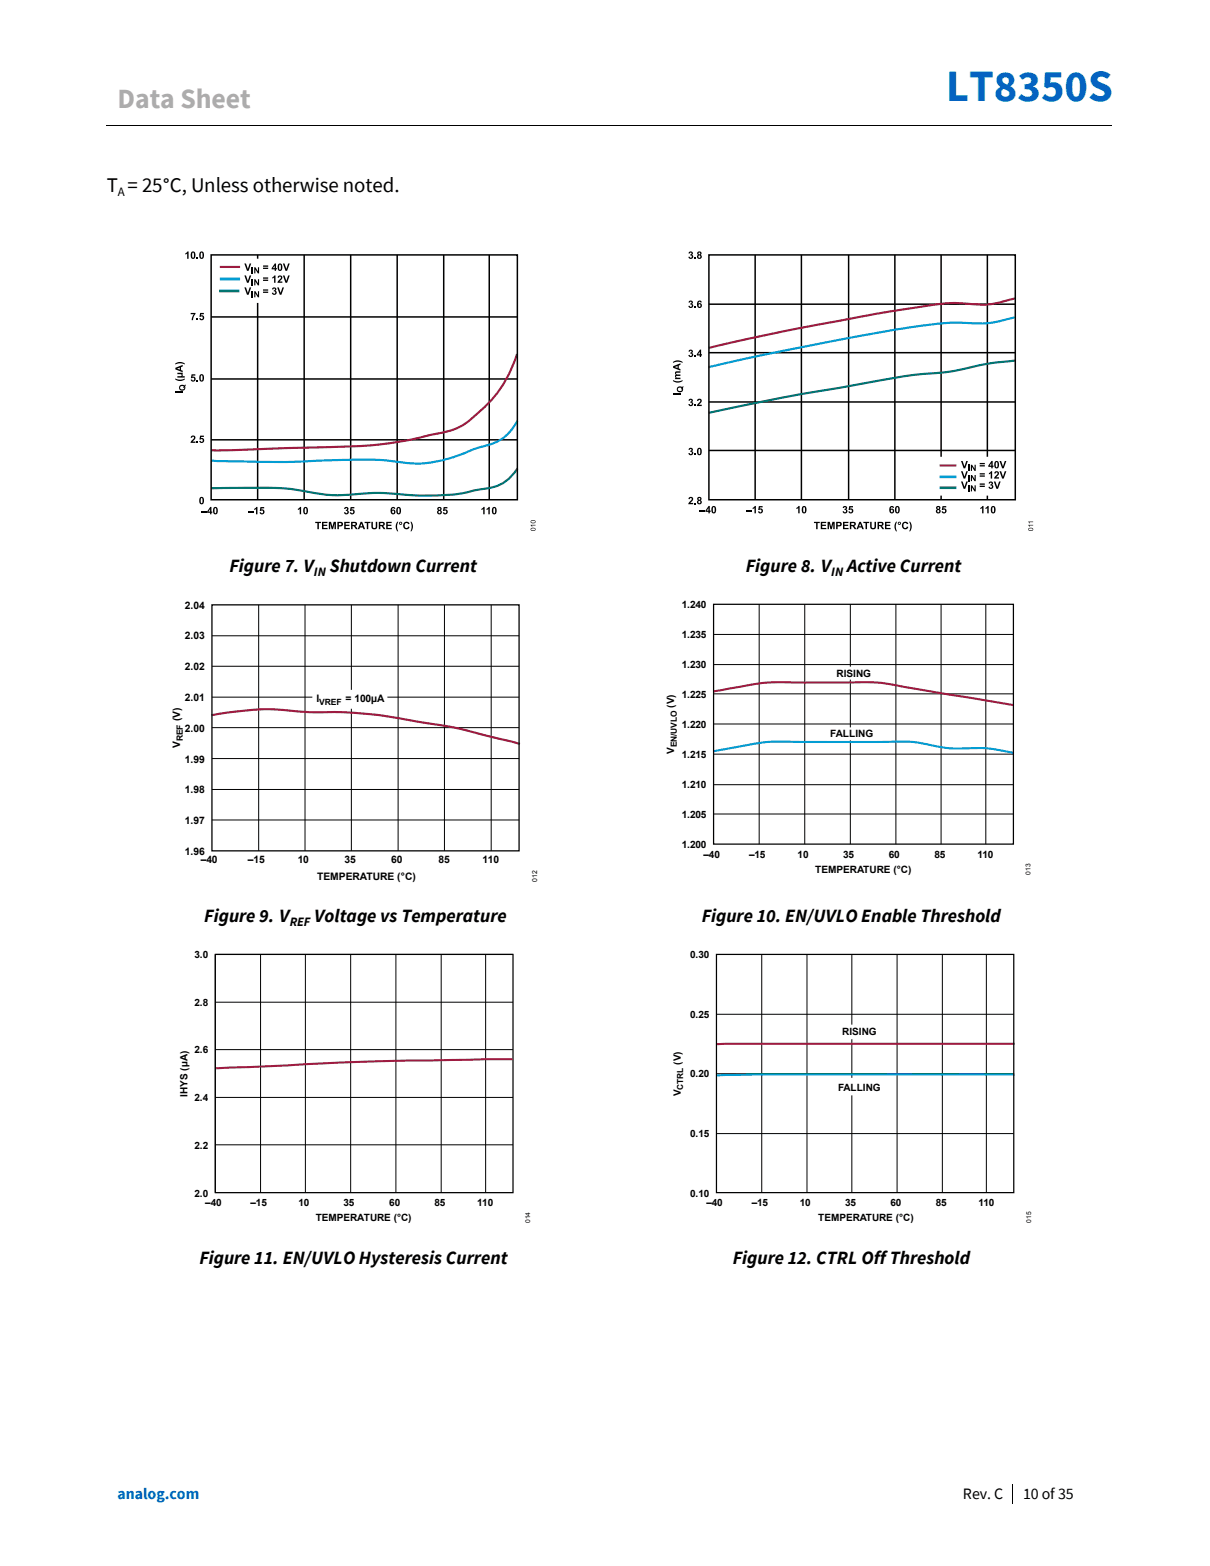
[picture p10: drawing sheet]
<svg xmlns="http://www.w3.org/2000/svg" width="216mm" height="279mm" viewBox="0 0 216 279" stroke-linecap="round" stroke-linejoin="round" font-family="sans-serif">
<path d="M19 22.4h83.3M102.4 22.4h96M180.6 264.7v3.6" fill="none" stroke="#000" stroke-width=".18"/>
<path d="M102.3 22.3h.1v.1h-.1z" fill-rule="evenodd" fill="#000"/>
<path d="M37.7 56.5h54.6M46 45.5v43.7M54.3 45.5v43.7M62.6 45.5v43.7M70.9 45.5v43.7M79.2 45.5v43.7M87.3 45.5v43.7M37.7 67.6h54.6M37.7 78.5h54.6" fill="none" stroke="#000" stroke-width=".27"/>
<path d="M92.3 83.6a7.7 7.7 0 0 1-6.6 3.7 42.4 42.4 0 0 1-15.4 .8 50.5 50.5 0 0 0-9.2 .2 47.6 47.6 0 0 1-9.2-1.1l-3.8-.2-10.4 .1" fill="none" stroke="#027570" stroke-width=".38"/>
<path d="M92.3 75.1a8.2 8.2 0 0 1-6 4.5l-.8 .2a42.6 42.6 0 0 1-7.9 2.6 21.4 21.4 0 0 1-8.3-.2 162 162 0 0 0-17.4 .2l-14.2-.2" fill="none" stroke="#039dd3" stroke-width=".38"/>
<path d="M92.3 63.2a23.2 23.2 0 0 1-10.7 13.2l-1.7 .6-2.5 .5a71.8 71.8 0 0 1-19.1 2.3l-20.6 .5" fill="none" stroke="#9d1b40" stroke-width=".38"/>
<g fill="#000">
<path d="M33.1 45.2l.3-.3h.2v1.3h-.2v-1l-.3 .2zM34 55.8h.9l-.5 1.3h-.2v-.2l.4-.8h-.6zM35.1 45.9h.2v.3h-.2zM35.1 56.9h.2v.2h-.2zM35.7 55.8h.7v.3h-.5v.2a.44 .44 0 0 1 .5 .3 .44 .44 0 0 1-.3 .5 .44 .44 0 0 1-.5-.3h.2l.1 .1a.22 .22 0 0 0 .3-.3 .22 .22 0 0 0-.4-.1h-.2zM31.3 69.9h1.3v.3h-1.3zM31.6 66.5h1v.2h-.1l.1 .3-.1 .1h.5v.3h-1.4v-.3h.6a.17 .17 0 0 0 .2-.2 .17 .17 0 0 0-.2-.1h-.6zM31.3 64.9a1.45 1.45 0 0 1 1.7 0v.1l-.9-.2-.8 .2zM31.3 67.5l.8 .2 .9-.2v.2a1.45 1.45 0 0 1-1.7 0zM34.2 66.8h.7v.2h-.5l-.1 .2a.44 .44 0 0 1 .6 .3 .44 .44 0 0 1-.3 .6 .44 .44 0 0 1-.6-.4h.3v.1a.22 .22 0 0 0 .3-.2 .22 .22 0 0 0-.3-.1h-.2zM34.2 77.8a.45 .45 0 0 1 .6 .1 .45 .45 0 0 1-.2 .7l-.2 .2h.5v.2h-.9l.5-.7a.2 .2 0 0 0 .2-.2 .2 .2 0 0 0-.2-.2 .2 .2 0 0 0-.2 .2h-.3zM35.1 67.8h.2v.3h-.2z"/>
<path d="M35.1 78.8h.2v.2h-.2zM35.7 77.7h.7v.3h-.5v.2a.44 .44 0 0 1 .5 .3 .44 .44 0 0 1-.3 .5 .44 .44 0 0 1-.5-.3h.2l.1 .1a.22 .22 0 0 0 .3-.3 .22 .22 0 0 0-.4-.1h-.2zM35.9 91.2h1v.2h-1zM44.2 91.2h1v.2h-1zM45.4 90.8l.3-.4h.2v1.4h-.2v-1l-.3 .2zM46.5 90.5h.6v.2h-.4l-.1 .2a.44 .44 0 0 1 .6 .3 .44 .44 0 0 1-.4 .6 .44 .44 0 0 1-.5-.4h.3v.1a.22 .22 0 0 0 .3-.2 .22 .22 0 0 0-.4-.1l-.2-.1zM53.1 90.8l.4-.4h.2v1.4h-.2v-1l-.4 .2zM56.2 93.1h1.1v.2h-.4v1.1h-.3v-1.1h-.4zM57.5 93.1h.9v.2h-.7v.3h.7v.2h-.7v.4h.8v.2h-1zM58.7 93.1h.4l.2 .9 .2-.9h.4v1.3h-.2v-1l-.3 1h-.2l-.3-1v1h-.2zM61.5 90.5a.35 .35 0 0 1 .5 0 .35 .35 0 0 1 0 .6 .41 .41 0 0 1 0 .7 .41 .41 0 0 1-.6-.4h.2a.2 .2 0 0 0 .3 .1 .2 .2 0 0 0 .1-.3 .2 .2 0 0 0-.3 0v-.2a.16 .16 0 0 0 .2-.2 .16 .16 0 0 0-.2-.1l-.1 .1h-.2zM61.4 93.1h1v.2h-.7v.3h.6v.2h-.6v.4h.7v.2h-1z"/>
<path d="M62.6 90.5h.6v.2h-.4l-.1 .2a.44 .44 0 0 1 .6 .3 .44 .44 0 0 1-.4 .6 .44 .44 0 0 1-.5-.4h.3v.1a.22 .22 0 0 0 .3-.2 .22 .22 0 0 0-.4-.1l-.2-.1zM65.1 93.1h1v.2h-.4v1.1h-.3v-1.1h-.3zM66.3 93.1h.2v.7a.28 .28 0 0 0 .3 .4 .28 .28 0 0 0 .2-.4v-.7h.3v.7a.53 .53 0 0 1-.5 .6 .53 .53 0 0 1-.5-.6zM68.9 93.1h1v.2h-.7v.3h.6v.2h-.6v.4h.7v.2h-1zM70.9 93.1h.2l-.3 .8 .3 .9h-.2a1.45 1.45 0 0 1 0-1.7zM72.1 93.3l.3-.2h.4l.3 .4h-.3l-.1-.1a.4 .4 0 0 0-.5 .4 .4 .4 0 0 0 .5 .3l.1-.2 .3 .1a.64 .64 0 0 1-1 .3 .64 .64 0 0 1 0-1zM73.2 93.1h.2a1.45 1.45 0 0 1 0 1.7h-.2l.2-.9zM79.2 90.5h.6v.2h-.4l-.1 .2a.44 .44 0 0 1 .6 .3 .44 .44 0 0 1-.4 .6 .44 .44 0 0 1-.5-.4h.3v.1a.22 .22 0 0 0 .3-.2 .22 .22 0 0 0-.4-.1l-.2-.1zM85.9 90.8l.4-.4h.2v1.4h-.3v-1l-.3 .2zM86.8 90.8l.4-.4h.2v1.4h-.3v-1l-.3 .2z"/>
<path d="M34.4 45.1l-.1 .1a.57 .57 0 0 0 .1 .8 .73 .73 0 0 0 0-.9zM34.2 45a.46 .46 0 0 1 .5 0 .46 .46 0 0 1 .2 .5 .47 .47 0 0 1-.5 .7 .47 .47 0 0 1-.4-.7z"/>
<path d="M35.9 45.1l-.1 .1a.57 .57 0 0 0 .2 .8 .73 .73 0 0 0 0-.9zM35.7 45a.46 .46 0 0 1 .6 0 .46 .46 0 0 1 .1 .5 .47 .47 0 0 1-.4 .7 .47 .47 0 0 1-.5-.7z"/>
<path d="M31.6 65.8l.5 .1v-.3zM31.3 65.6l1.3-.5v.3l-.3 .1v.5l.3 .1v.3l-1.3-.5z"/>
<path d="M32.2 69a.35 .35 0 0 0 .3 .5 .35 .35 0 0 0 .4-.4l-.1 .1h-.1l.1-.2-.1-.1zM32.1 68.8l.4-.2 .4 .2 .1-.2 .2 .1-.2 .2a.56 .56 0 0 1-.6 .8 .56 .56 0 0 1-.3-.9z"/>
<path d="M35.9 67l-.1 .1a.57 .57 0 0 0 .2 .8 .73 .73 0 0 0 0-.9zM35.7 66.9a.46 .46 0 0 1 .6 0 .46 .46 0 0 1 .1 .5 .47 .47 0 0 1-.4 .7 .47 .47 0 0 1-.5-.7z"/>
<path d="M35.9 88.9l-.1 .1a.57 .57 0 0 0 .2 .8 .73 .73 0 0 0 0-.9zM35.7 88.8a.46 .46 0 0 1 .6-.1 .46 .46 0 0 1 .1 .6 .47 .47 0 0 1-.4 .7 .47 .47 0 0 1-.5-.7z"/>
<path d="M37.5 90.8l-.3 .5h.3zM37.5 90.4h.2v.9h.2l-.2 .5h-.2v-.3h-.6v-.2z"/>
<path d="M38.4 90.7l-.1 .1a.57 .57 0 0 0 .1 .8 .73 .73 0 0 0 0-.9zM38.1 90.6a.46 .46 0 0 1 .6-.1 .46 .46 0 0 1 .2 .6 .47 .47 0 0 1-.5 .7 .47 .47 0 0 1-.4-.7z"/>
<path d="M54.4 90.7v.1a.57 .57 0 0 0 .1 .8 .73 .73 0 0 0 0-.9zM54.2 90.6a.46 .46 0 0 1 .6-.1 .46 .46 0 0 1 .2 .6 .47 .47 0 0 1-.5 .7 .47 .47 0 0 1-.4-.7z"/>
<path d="M60.5 93.3v.4a.28 .28 0 0 0 .3 0 .28 .28 0 0 0 .1-.3zM60.2 93.1h.4a.43 .43 0 0 1 .6 .4 .43 .43 0 0 1-.6 .4h-.1v.5h-.3z"/>
<path d="M62.9 93.3v.4l.5-.1v-.3zM62.6 93.1h.6a.38 .38 0 0 1 .5 .3 .38 .38 0 0 1-.3 .4l.4 .6h-.3l-.3-.5h-.2l-.1 .5h-.3z"/>
<path d="M64.5 93.4l-.2 .5h.4zM64.3 93.1h.3l.5 1.3h-.2l-.2-.3h-.5l-.1 .3h-.3z"/>
<path d="M67.9 93.3v.4l.5-.2-.1-.2zM67.6 93.1h.5a.38 .38 0 0 1 .6 .3 .38 .38 0 0 1-.4 .4l.5 .6h-.3l-.4-.5h-.2v.5h-.3z"/>
<path d="M70 91.3a.21 .21 0 0 0 .4 0 .21 .21 0 0 0-.4 0zM69.8 90.6l.5-.1 .2 .3-.4-.1-.2 .3a.43 .43 0 0 1 .6 .3 .43 .43 0 0 1-.4 .5 .43 .43 0 0 1-.4-.5z"/>
<path d="M71 90.7v.1a.57 .57 0 0 0 .1 .8 .73 .73 0 0 0 0-.9zM70.8 90.6a.46 .46 0 0 1 .6-.1 .46 .46 0 0 1 .2 .6 .47 .47 0 0 1-.5 .7 .47 .47 0 0 1-.4-.7z"/>
<path d="M71.3 93.4a.15 .15 0 0 0 .3 0 .15 .15 0 0 0-.3 0zM71.2 93.4a.3 .3 0 0 1 .6 0 .3 .3 0 0 1-.6 0z"/>
<path d="M78.3 90.8a.16 .16 0 0 0 .3 0 .16 .16 0 0 0-.3 0zM78.2 91.4a.2 .2 0 0 0 .4 0 .2 .2 0 0 0-.4 0zM78.1 90.5a.37 .37 0 0 1 .6 0 .37 .37 0 0 1-.1 .6 .4 .4 0 0 1 .1 .5 .4 .4 0 0 1-.6 0 .4 .4 0 0 1 .1-.5l-.2-.2z"/>
<path d="M88.1 90.7v.1a.57 .57 0 0 0 .1 .8 .74 .74 0 0 0 0-.9zM87.9 90.6a.46 .46 0 0 1 .6-.1 .46 .46 0 0 1 .1 .6 .47 .47 0 0 1-.4 .7 .47 .47 0 0 1-.4-.7z"/>
</g>
<path d="M38.4 46.2h13.7v7.8h-13.7z" fill-rule="evenodd" fill="#fff"/>
<g fill="#000">
<path d="M43.6 47h.3l.3 1 .3-1h.3l-.4 1.3h-.3zM43.6 49.1h.3l.3 1 .3-1h.3l-.4 1.4h-.3zM43.6 51.3h.3l.3 1 .3-1h.3l-.4 1.3h-.3zM44.9 47.7h.3v1.1h-.3zM44.9 49.8h.3v1.1h-.3zM44.9 52h.3v1h-.3zM45.4 47.7h.2l.4 .7v-.7h.2v1.1h-.2l-.4-.7v.7h-.2zM45.4 49.8h.2l.4 .8v-.8h.2v1.1h-.2l-.4-.7v.7h-.2zM45.4 52h.2l.4 .7v-.7h.2v1h-.2l-.4-.7v.7h-.2zM48.7 51.4a.35 .35 0 0 1 .5 0 .35 .35 0 0 1-.1 .5 .41 .41 0 0 1 0 .7 .41 .41 0 0 1-.6-.4h.2a.2 .2 0 0 0 .3 .1 .2 .2 0 0 0 .1-.2 .2 .2 0 0 0-.3-.1l.1-.2a.16 .16 0 0 0 .2-.2 .16 .16 0 0 0-.3-.1v.2l-.3-.1zM48.6 49.5l.4-.4h.2v1.4h-.3v-1l-.3 .2zM49.5 51.3h.2l.4 1 .3-1h.3l-.5 1.3h-.3z"/>
<path d="M49.7 49.2a.47 .47 0 0 1 .7 .3 .47 .47 0 0 1-.4 .6l-.1 .1h.5v.3h-.9l.5-.7a.2 .2 0 0 0 .2-.3 .2 .2 0 0 0-.2-.1 .2 .2 0 0 0-.2 .2l-.3-.1zM50.5 47h.3l.3 1 .3-1h.3l-.5 1.3h-.3zM50.5 49.1h.3l.3 1 .3-1h.3l-.5 1.4h-.3zM123 44.9a.35 .35 0 0 1 .5 .1 .35 .35 0 0 1 0 .5 .41 .41 0 0 1-.1 .7 .41 .41 0 0 1-.6-.4h.3a.2 .2 0 0 0 .2 .1 .2 .2 0 0 0 .1-.2 .2 .2 0 0 0-.2-.1v-.2a.16 .16 0 0 0 .2-.2 .16 .16 0 0 0-.3-.1v.1h-.3zM123 53.7a.35 .35 0 0 1 .5 0 .35 .35 0 0 1 0 .5 .41 .41 0 0 1-.1 .7 .41 .41 0 0 1-.6-.3h.3a.2 .2 0 0 0 .2 .1 .2 .2 0 0 0 .1-.3 .2 .2 0 0 0-.2-.1v-.2a.16 .16 0 0 0 .2-.1 .16 .16 0 0 0-.3-.1v.1h-.3zM123.9 45.9h.3v.3h-.3zM123.9 54.7h.3v.2h-.3zM120.1 70.2h1.3v.2h-1.3zM120.5 66.3l.9-.1v.3h-.6a.16 .16 0 0 0-.2 .2 .16 .16 0 0 0 .2 .1h.6v.3h-.7a.21 .21 0 0 0 0 .3 .21 .21 0 0 0 .2 0h.5v.2h-.9v-.2h.1l-.2-.3a.33 .33 0 0 0 0-.5zM120.1 64.6a1.45 1.45 0 0 1 1.7 0v.1l-.9-.2-.8 .2zM120.1 67.8l.8 .2 .9-.2v.2a1.46 1.46 0 0 1-1.7 0zM123 62.5a.35 .35 0 0 1 .5 0 .35 .35 0 0 1 0 .5 .41 .41 0 0 1-.1 .7 .41 .41 0 0 1-.6-.4h.3a.2 .2 0 0 0 .2 .1 .2 .2 0 0 0 .1-.2 .2 .2 0 0 0-.2-.1v-.2a.16 .16 0 0 0 .2-.2 .16 .16 0 0 0-.3-.1v.2l-.3-.1z"/>
<path d="M123 71.2a.35 .35 0 0 1 .5 0 .35 .35 0 0 1 0 .5 .41 .41 0 0 1-.1 .8 .41 .41 0 0 1-.6-.4h.3a.2 .2 0 0 0 .2 .1 .2 .2 0 0 0 .1-.3 .2 .2 0 0 0-.2 0v-.2a.16 .16 0 0 0 .2-.2 .16 .16 0 0 0-.3-.1v.1h-.3zM123.9 63.4h.3v.3h-.3zM123.9 72.2h.3v.2h-.3zM124.5 71.2a.45 .45 0 0 1 .7 .2 .45 .45 0 0 1-.3 .6l-.2 .2h.5v.2h-.9l.5-.6a.2 .2 0 0 0 .2-.3 .2 .2 0 0 0-.2-.1 .2 .2 0 0 0-.2 .1h-.2zM94.7 93.6h.9v.2h-.7l.1 .2h-.1zM123 80a.35 .35 0 0 1 .5 0 .35 .35 0 0 1 0 .5 .41 .41 0 0 1-.1 .7 .41 .41 0 0 1-.6-.3l.3-.1a.2 .2 0 0 0 .2 .2 .2 .2 0 0 0 .1-.3 .2 .2 0 0 0-.2-.1v-.2a.16 .16 0 0 0 .2-.2 .16 .16 0 0 0-.3-.1v.2l-.3-.1zM123 88.7a.45 .45 0 0 1 .6 .2 .45 .45 0 0 1-.2 .6l-.2 .2h.5v.3h-.9l.5-.7a.2 .2 0 0 0 .2-.2 .2 .2 0 0 0-.2-.2 .2 .2 0 0 0-.2 .2l-.3-.1zM123.9 81h.3v.2h-.3zM123.9 89.7h.3v.3h-.3zM124.8 91h1v.2h-1zM133.1 91h1v.2h-1zM134.3 90.6l.4-.3h.2v1.3h-.3v-1l-.3 .2z"/>
<path d="M135.4 90.3h.7v.2h-.5v.3a.44 .44 0 0 1 .5 .3 .44 .44 0 0 1-.3 .5 .44 .44 0 0 1-.5-.3l.2-.1 .1 .2a.22 .22 0 0 0 .3-.3 .22 .22 0 0 0-.4-.1h-.2zM142.1 90.6l.4-.3h.2v1.3h-.3v-1l-.3 .2zM145.2 93.1h1.1v.2h-.4v1.1h-.3v-1.1h-.4zM146.4 93.1h1v.2h-.7v.3h.7v.2h-.7v.4h.7v.2h-1zM147.7 93.1h.4l.2 .9 .2-.9h.4v1.3h-.2v-1l-.3 1h-.2l-.3-1v1h-.2zM150.5 90.4a.35 .35 0 0 1 .5 0 .35 .35 0 0 1 0 .5 .41 .41 0 0 1 0 .7 .41 .41 0 0 1-.7-.4h.3a.2 .2 0 0 0 .3 .1 .2 .2 0 0 0 .1-.2 .2 .2 0 0 0-.3-.1v-.2a.16 .16 0 0 0 .2-.1 .16 .16 0 0 0-.1-.2 .16 .16 0 0 0-.2 .2l-.2-.1zM150.4 93.1h1v.2h-.7v.3h.6v.2h-.6v.4h.7v.2h-1zM151.5 90.3h.7v.2h-.5v.3a.44 .44 0 0 1 .5 .3 .44 .44 0 0 1-.3 .5 .44 .44 0 0 1-.5-.3l.2-.1 .1 .2a.22 .22 0 0 0 .3-.3 .22 .22 0 0 0-.4-.1h-.2zM154 93.1h1.1v.2h-.4v1.1h-.3v-1.1h-.4zM155.3 93.1h.2v.7a.28 .28 0 0 0 .3 .4 .28 .28 0 0 0 .2-.4v-.7h.3v.7a.53 .53 0 0 1-.5 .6 .53 .53 0 0 1-.5-.6zM157.9 93.1h1v.2h-.7v.3h.6v.2h-.6v.4h.7v.2h-1zM159.9 93.1h.2l-.3 .8 .2 .9h-.1a1.45 1.45 0 0 1 0-1.7z"/>
<path d="M161.1 93.3l.3-.2h.4l.3 .4h-.3l-.1-.1a.4 .4 0 0 0-.5 .4 .4 .4 0 0 0 .5 .3l.1-.2 .3 .1a.64 .64 0 0 1-1 .3 .64 .64 0 0 1 0-1zM162.2 93.1h.2a1.44 1.44 0 0 1 0 1.7h-.2l.2-.9zM168.2 90.3h.6v.2h-.4l-.1 .3a.44 .44 0 0 1 .6 .3 .44 .44 0 0 1-.4 .5 .44 .44 0 0 1-.5-.3l.3-.1v.2a.22 .22 0 0 0 .3-.3 .22 .22 0 0 0-.4-.1h-.2zM174.9 90.6l.4-.3h.2v1.3h-.3v-1l-.3 .2zM175.8 90.6l.4-.3h.2v1.3h-.2v-1l-.4 .2z"/>
<path d="M46.9 47.8h1v.2h-1zM46.9 47.4h1v.2h-1z"/>
<path d="M46.9 49.9h1v.2h-1zM46.9 49.5h1v.2h-1z"/>
<path d="M46.9 52h1v.3h-1zM46.9 51.6h1v.3h-1z"/>
<path d="M49 47.4l-.3 .4h.3zM49 47h.3v.8h.1l-.1 .5h-.3v-.2h-.5v-.3z"/>
<path d="M49.9 47.2l-.1 .1a.57 .57 0 0 0 .2 .8 .74 .74 0 0 0 0-.9zM49.7 47.1a.46 .46 0 0 1 .5 0 .46 .46 0 0 1 .2 .6 .47 .47 0 0 1-.4 .6 .47 .47 0 0 1-.5-.6z"/>
<path d="M124.6 45.2a.2 .2 0 0 0 .4 0 .2 .2 0 0 0-.4 0zM124.6 45.8a.2 .2 0 0 0 .4 0 .2 .2 0 0 0-.4 0zM124.5 45a.37 .37 0 0 1 .6-.1 .37 .37 0 0 1-.1 .6 .39 .39 0 0 1 .1 .6 .39 .39 0 0 1-.6 0 .39 .39 0 0 1 .1-.6l-.2-.2z"/>
<path d="M124.6 54.5a.25 .25 0 0 0 .5 0 .25 .25 0 0 0-.5 0zM124.5 53.8l.5-.2 .2 .3-.4-.1-.2 .4a.43 .43 0 0 1 .6 .3 .43 .43 0 0 1-.4 .5 .43 .43 0 0 1-.4-.5z"/>
<path d="M120.4 65.5l.5 .2v-.4zM120.1 65.3l1.3-.5v.3l-.3 .1v.5l.3 .1v.3l-1.3-.5z"/>
<path d="M121 69.2a.35 .35 0 0 0 .3 .6 .35 .35 0 0 0 .4-.4l-.1 .1h-.1l.1-.3h-.1zM120.9 69.1l.4-.2 .4 .2 .1-.2 .2 .1-.2 .2a.56 .56 0 0 1-.6 .8 .56 .56 0 0 1-.3-.9z"/>
<path d="M124.9 62.8l-.3 .4h.3zM124.9 62.4h.2v.8h.2l-.2 .5h-.2v-.3h-.6v-.2z"/>
<path d="M94.8 93a.36 .36 0 0 0 .3 .3 .36 .36 0 0 0 .4-.3zM94.7 92.9l.2-.1a.34 .34 0 0 1 .5 0 .34 .34 0 0 1-.1 .5 .39 .39 0 0 1-.4 .1 .39 .39 0 0 1-.2-.4z"/>
<path d="M94.8 94.3v.1a.36 .36 0 0 0 .3 .2 .36 .36 0 0 0 .4-.2zM94.7 94.3l.2-.1a.34 .34 0 0 1 .5 0 .34 .34 0 0 1-.1 .5 .39 .39 0 0 1-.4 0 .39 .39 0 0 1-.2-.4z"/>
<path d="M124.6 89a.16 .16 0 0 0 .3 0 .16 .16 0 0 0-.3 0zM124.6 89.6a.2 .2 0 0 0 .4 0 .2 .2 0 0 0-.4 0zM124.5 88.7a.37 .37 0 0 1 .6 0 .37 .37 0 0 1-.1 .6 .4 .4 0 0 1 .1 .5 .4 .4 0 0 1-.6 0 .4 .4 0 0 1 .1-.5l-.2-.2z"/>
<path d="M124.7 80.1v.1a.57 .57 0 0 0 .1 .8 .73 .73 0 0 0 0-.9zM124.5 80a.46 .46 0 0 1 .6 0 .46 .46 0 0 1 .1 .6 .47 .47 0 0 1-.4 .6 .47 .47 0 0 1-.4-.6z"/>
<path d="M126.4 90.7l-.3 .4h.3zM126.4 90.3h.2v.8h.2l-.2 .5h-.2v-.3h-.5v-.2z"/>
<path d="M127.3 90.5l-.1 .1a.57 .57 0 0 0 .2 .8 .73 .73 0 0 0 0-.9zM127.1 90.4a.46 .46 0 0 1 .5 0 .46 .46 0 0 1 .2 .5 .47 .47 0 0 1-.4 .7 .47 .47 0 0 1-.5-.7z"/>
<path d="M143.4 90.5l-.1 .1a.57 .57 0 0 0 .2 .8 .73 .73 0 0 0 0-.9zM143.2 90.4a.46 .46 0 0 1 .6 0 .46 .46 0 0 1 .1 .5 .47 .47 0 0 1-.4 .7 .47 .47 0 0 1-.4-.7z"/>
<path d="M149.5 93.3v.4a.28 .28 0 0 0 .3 0 .28 .28 0 0 0 .1-.3zM149.2 93.1h.4a.43 .43 0 0 1 .6 .4 .43 .43 0 0 1-.6 .4h-.1v.5h-.3z"/>
<path d="M151.9 93.3v.4l.5-.2v-.2zM151.6 93.1h.6a.38 .38 0 0 1 .5 .3 .38 .38 0 0 1-.3 .4l.4 .6h-.3l-.3-.5h-.3v.5h-.3z"/>
<path d="M153.5 93.4l-.2 .5h.4zM153.3 93.1h.3l.5 1.3h-.2l-.2-.3h-.5l-.1 .3h-.3z"/>
<path d="M156.8 93.3v.4l.6-.1-.1-.3zM156.6 93.1h.5a.38 .38 0 0 1 .5 .3 .38 .38 0 0 1-.3 .4l.5 .6h-.4l-.3-.5h-.2l-.1 .5h-.2z"/>
<path d="M159 91.2a.21 .21 0 0 0 .4 0 .21 .21 0 0 0-.4 0zM158.8 90.4l.5-.1 .2 .3-.4-.1-.2 .3a.43 .43 0 0 1 .6 .3 .43 .43 0 0 1-.4 .6 .43 .43 0 0 1-.4-.5z"/>
<path d="M160 90.5v.1a.57 .57 0 0 0 .1 .8 .73 .73 0 0 0 0-.9zM159.8 90.4a.46 .46 0 0 1 .6 0 .46 .46 0 0 1 .1 .5 .47 .47 0 0 1-.4 .7 .47 .47 0 0 1-.4-.7z"/>
<path d="M160.3 93.4a.15 .15 0 0 0 .3 0 .15 .15 0 0 0-.3 0zM160.2 93.4a.3 .3 0 0 1 .6 0 .3 .3 0 0 1-.6 0z"/>
<path d="M167.3 90.6a.16 .16 0 0 0 .3 0 .16 .16 0 0 0-.3 0zM167.2 91.2a.2 .2 0 0 0 .4 0 .2 .2 0 0 0-.4 0zM167.1 90.4a.37 .37 0 0 1 .6-.1 .37 .37 0 0 1-.1 .6 .4 .4 0 0 1 .1 .6 .4 .4 0 0 1-.6 0 .4 .4 0 0 1 .1-.6l-.2-.2z"/>
<path d="M177.1 90.5v.1a.57 .57 0 0 0 .1 .8 .74 .74 0 0 0 0-.9zM176.9 90.4a.46 .46 0 0 1 .6 0 .46 .46 0 0 1 .1 .5 .47 .47 0 0 1-.4 .7 .47 .47 0 0 1-.4-.7z"/>
</g>
<path d="M39.2 47.6h3.6M181.1 53.2a18.2 18.2 0 0 1-8.1 1 33.9 33.9 0 0 0-10.1 .7l-6.6 1.1-13.1 2.4-10.2 2.2-6.5 1.5" fill="none" stroke="#9d1b40" stroke-width=".38"/>
<path d="M39.2 49.8h3.6" fill="none" stroke="#039dd3" stroke-width=".47" stroke-dasharray="9994.8 5810.8" stroke-linecap="butt"/>
<path d="M39.1 51.9h3.6" fill="none" stroke="#027570" stroke-width=".47" stroke-dasharray="9994.8 5810.8" stroke-linecap="butt"/>
<path d="M37.7 45.5h54.6v43.7h-54.6zM126.5 54.3h54.7M134.7 45.5v43.7M143 45.5v43.7M151.4 45.5v43.7M159.7 45.5v43.7M167.9 45.5v43.7M176.2 45.5v43.7M126.5 62.9h54.7M126.5 71.7h54.7M126.5 80.4h54.7" fill="none" stroke="#000" stroke-width=".27"/>
<path d="M181.1 64.3l-1.3 .2a52.2 52.2 0 0 0-9.4 1.7l-1.7 .2a138.7 138.7 0 0 0-19 2.8l-9 1.5-14.2 3" fill="none" stroke="#027570" stroke-width=".38"/>
<path d="M181.1 56.6a22.1 22.1 0 0 1-9.9 1 98.2 98.2 0 0 0-14.9 1.8l-19 3.7-10.9 2.4" fill="none" stroke="#039dd3" stroke-width=".38"/>
<path d="M166.8 81.5h13.3v6.9h-13.3z" fill-rule="evenodd" fill="#fff"/>
<g fill="#000">
<path d="M171.5 82.2h.3l.3 1 .3-1h.3l-.5 1.4h-.3zM171.5 84.1h.3l.3 .9 .3-.9h.3l-.5 1.3h-.3zM171.5 85.9h.3l.3 1 .3-1h.3l-.5 1.3h-.3zM172.8 82.9h.2v1.1h-.2zM172.8 84.8h.2v1h-.2zM172.8 86.6h.2v1.1h-.2zM173.2 82.9h.2l.5 .8v-.8h.2v1.1h-.2l-.5-.7v.7h-.2zM173.2 84.8h.2l.5 .7v-.7h.2v1h-.2l-.5-.7v.7h-.2zM173.2 86.6h.2l.5 .7v-.7h.2v1.1h-.2l-.5-.7v.7h-.2zM176.5 86a.35 .35 0 0 1 .5 0 .35 .35 0 0 1 0 .5 .41 .41 0 0 1 0 .7 .41 .41 0 0 1-.6-.3l.2-.1a.2 .2 0 0 0 .3 .2 .2 .2 0 0 0 .1-.3 .2 .2 0 0 0-.3-.1v-.2a.16 .16 0 0 0 .2-.2 .16 .16 0 0 0-.2 0l-.1 .1-.2-.1zM176.5 84.4l.3-.3h.2v1.3h-.2v-1l-.3 .2zM177.3 85.9h.3l.3 1 .4-1h.2l-.4 1.3h-.3z"/>
<path d="M177.5 84.2a.47 .47 0 0 1 .7 .2 .47 .47 0 0 1-.3 .6l-.1 .2h.5v.2h-.9l.5-.7a.2 .2 0 0 0 .1-.2 .2 .2 0 0 0-.2-.2 .2 .2 0 0 0-.1 .2h-.3zM178.3 82.2h.3l.4 1 .3-1h.3l-.5 1.4h-.3zM178.3 84.1h.3l.4 .9 .3-.9h.3l-.5 1.3h-.3zM183.5 93.1h.8v.1h-.6l.1 .2h-.1zM183.5 93.6h.8v.2h-.6l.1 .2h-.1z"/>
<path d="M174.8 83h.9v.2h-.9zM174.8 82.6h.9v.2h-.9z"/>
<path d="M174.8 84.8h.9v.3h-.9zM174.8 84.4h.9v.3h-.9z"/>
<path d="M174.8 86.7h.9v.2h-.9zM174.8 86.3h.9v.2h-.9z"/>
<path d="M176.9 82.6l-.3 .5h.3zM176.9 82.2h.2v.9h.2l-.2 .5h-.2v-.3h-.6v-.2z"/>
<path d="M177.7 82.5v.1a.57 .57 0 0 0 .1 .8 .74 .74 0 0 0 0-.9zM177.5 82.4a.46 .46 0 0 1 .6-.1 .46 .46 0 0 1 .2 .6 .47 .47 0 0 1-.5 .7 .47 .47 0 0 1-.4-.7z"/>
<path d="M183.6 94.3v.1a.36 .36 0 0 0 .3 .2 .36 .36 0 0 0 .4-.2zM183.5 94.3l.2-.1a.34 .34 0 0 1 .5 0 .34 .34 0 0 1-.1 .5 .39 .39 0 0 1-.4 0 .39 .39 0 0 1-.2-.4z"/>
</g>
<path d="M167.7 83h3M37.7 127.6a49.4 49.4 0 0 1 16.8-.6l.8 .1a81.2 81.2 0 0 1 20 1.8 81.8 81.8 0 0 1 13.4 2.8l4.1 1" fill="none" stroke="#9d1b40" stroke-width=".38"/>
<path d="M167.7 85.1h3" fill="none" stroke="#039dd3" stroke-width=".47" stroke-dasharray="9994.8 5810.8" stroke-linecap="butt"/>
<path d="M167.7 87h3" fill="none" stroke="#027570" stroke-width=".47" stroke-dasharray="9994.8 5810.8" stroke-linecap="butt"/>
<path d="M126.5 45.5h54.7v43.7h-54.7z" fill="none" stroke="#000" stroke-width=".27"/>
<g fill="none" stroke="#000" stroke-width=".18">
<path d="M37.8 113.4h54.8M37.8 118.9h54.8M46.2 107.9v43.9M54.4 107.9v43.9M62.7 107.9v43.9M71 107.9v43.9M79.3 107.9v43.9M87.6 107.9v43.9M37.8 124.4h54.8M37.8 129.8h54.8M37.8 135.3h54.8M37.8 140.9h54.8"/>
<path d="M37.8 146.3h54.8"/>
</g>
<path d="M55.7 123.1h13.4v3.4h-13.4z" fill-rule="evenodd" fill="#fff"/>
<path d="M37.8 107.9h54.8v43.9h-54.8z" fill="none" stroke="#000" stroke-width=".23"/>
<g fill="none" stroke="#000" stroke-width=".18">
<path d="M127.3 113.2h53.5M127.3 118.6h53.5M135.5 107.8v42.8M143.6 107.8v42.8M151.7 107.8v42.8M159.9 107.8v42.8M167.9 107.8v42.8M175.9 107.8v42.8M127.3 123.8h53.5M127.3 129.2h53.5M127.3 134.6h53.5M127.3 140h53.5"/>
<path d="M127.3 145.2h53.5"/>
</g>
<path d="M127.3 123.3l1.5-.2a48.9 48.9 0 0 1 13.2-1.3h9.7a33.4 33.4 0 0 1 10.5 .9l18.7 3.1" fill="none" stroke="#9d1b40" stroke-width=".37"/>
<path d="M127.3 134l4.6-.8a34.1 34.1 0 0 1 10.9-.8h15.4a26.9 26.9 0 0 1 9.7 .9 38.9 38.9 0 0 0 7.3 .2l2.2 .2 3.5 .6" fill="none" stroke="#039dd3" stroke-width=".37"/>
<g fill="#fff">
<path d="M147.6 129.8h8.9v2.3h-8.9z" fill-rule="evenodd"/>
<path d="M148 118.9h8.9v2.4h-8.9z" fill-rule="evenodd"/>
</g>
<path d="M127.3 107.8h53.5v42.8h-53.5zM38.4 170.3h53.1v42.5h-53.1z" fill="none" stroke="#000" stroke-width=".22"/>
<g fill="none" stroke="#000" stroke-width=".18">
<path d="M38.4 178.8h53.1M46.5 170.3v42.5M54.5 170.3v42.5M62.6 170.3v42.5M70.6 170.3v42.5M78.7 170.3v42.5M86.7 170.3v42.5M91.5 170.3h-53.1v42.5M135.9 170.3v42.5M144 170.3v42.5M152 170.3v42.5M160.1 170.3v42.5"/>
<path d="M168.1 170.3v42.5M176 170.3v42.5M38.4 187.3h53.1M38.4 195.8h53.1M127.8 181h53.1M127.8 191.6h53.1M38.4 204.3h53.1M127.8 202.3h53.1"/>
</g>
<path d="M91.5 189l-23.2 .3-29.7 1.3M181 186.2l-53.2 .1" fill="none" stroke="#9d1b40" stroke-width=".37"/>
<path d="M181 191.7h-45.1l-8 .2" fill="none" stroke="#039dd3" stroke-width=".37"/>
<g fill="#fff">
<path d="M149.8 182.8h7.1v2.6h-7.1z" fill-rule="evenodd"/>
<path d="M149.3 192.3h8.3v3.1h-8.3z" fill-rule="evenodd"/>
</g>
<path d="M127.8 170.3h53.1v42.5h-53.1z" fill="none" stroke="#000" stroke-width=".22"/>
<text font-size="8" fill="#0563c1" x="168.8" y="18">LT8350S</text>
<text font-size="5" fill="#aeaaaa" x="21" y="19.3">Data Sheet</text>
<text font-size="3.7" x="19" y="34.3">T = 25°C, Unless otherwise noted.</text>
<g font-size="3.3">
<text x="40.9" y="102">Figure 7. V</text>
<text x="58.9" y="102">Shutdown Current</text>
<text x="133.1" y="102">Figure 8. V</text>
<text x="151.2" y="102">Active Current</text>
<text x="36.5" y="164.5">Figure 9. V</text>
<text x="56.1" y="164.5">Voltage vs Temperature</text>
<text x="125.2" y="164.5">Figure 10. EN/UVLO Enable Threshold</text>
<text x="35.6" y="225.5">Figure 11. EN/UVLO Hysteresis Current</text>
<text x="130.8" y="225.5">Figure 12. CTRL Off Threshold</text>
</g>
<text font-size="2.8" fill="#0563c1" x="21" y="267.5">analog.com</text>
<g font-size="2.8">
<text x="171.8" y="267.5">Rev. C</text>
<text x="182.5" y="267.5">10 of 35</text>
</g>
<g font-size="2.3">
<text x="21" y="35">A</text>
<text x="56" y="102.8">IN</text>
<text x="148.3" y="102.8">IN</text>
<text x="51.7" y="165.3">REF</text>
</g>
<g font-size="1.8">
<text x="33" y="108.6">2.04</text>
<text x="121.7" y="113.8">1.235</text>
<text x="121.7" y="108.4">1.240</text>
<text x="33" y="119.6">2.02</text>
<text x="33" y="114">2.03</text>
<text x="121.7" y="119.2">1.230</text>
<text x="33" y="125.1">2.01</text>
<text x="56.5" y="125.3">I</text>
<text x="61.6" y="125.3">= 100µA</text>
<text x="121.7" y="124.5">1.225</text>
<text x="149.3" y="120.8">RISING</text>
<text x="32.2" y="128.7" transform="rotate(-90 32.2 128.7)">(V)</text>
<text x="33" y="130.6">2.00</text>
<text x="120.3" y="126.3" transform="rotate(-90 120.3 126.3)">(V)</text>
<text x="121.7" y="129.9">1.220</text>
<text x="148.1" y="131.6">FALLING</text>
<text x="32.2" y="133.5" transform="rotate(-90 32.2 133.5)">V</text>
<text x="33" y="136.1">1.99</text>
<text x="120.3" y="134.6" transform="rotate(-90 120.3 134.6)">V</text>
<text x="121.7" y="135.2">1.215</text>
<text x="33" y="141.5">1.98</text>
<text x="121.7" y="140.6">1.210</text>
<text x="33" y="147.1">1.97</text>
<text x="121.7" y="146">1.205</text>
<text x="33" y="152.6">1.96</text>
<text x="35.8" y="154">–40</text>
<text x="44.2" y="154">–15</text>
<text x="53.1" y="154">10</text>
<text x="61.5" y="154">35</text>
<text x="69.8" y="154">60</text>
<text x="78.2" y="154">85</text>
<text x="86.1" y="154">110</text>
<text x="121.7" y="151.4">1.200</text>
<text x="125.5" y="153">–40</text>
<text x="133.7" y="153">–15</text>
<text x="142.3" y="153">10</text>
<text x="145.5" y="155.7">TEMPERATURE (°C)</text>
<text x="150.5" y="153">35</text>
<text x="158.6" y="153">60</text>
<text x="166.7" y="153">85</text>
<text x="174.4" y="153">110</text>
<text x="56.6" y="157">TEMPERATURE (°C)</text>
<text x="34.7" y="171">3.0</text>
<text x="123.2" y="171">0.30</text>
<text x="34.7" y="179.5">2.8</text>
<text x="123.2" y="181.6">0.25</text>
<text x="150.3" y="184.7">RISING</text>
<text x="34.7" y="187.9">2.6</text>
<text x="121.5" y="189.9" transform="rotate(-90 121.5 189.9)">(V)</text>
<text x="33.4" y="195.7" transform="rotate(-90 33.4 195.7)">IHYS (µA)</text>
<text x="34.7" y="196.5">2.4</text>
<text x="121.5" y="195.6" transform="rotate(-90 121.5 195.6)">V</text>
<text x="123.2" y="192.2">0.20</text>
<text x="149.5" y="194.6">FALLING</text>
<text x="123.2" y="202.8">0.15</text>
<text x="34.7" y="205">2.2</text>
<text x="34.7" y="213.5">2.0</text>
<text x="36.6" y="215.2">–40</text>
<text x="44.7" y="215.2">–15</text>
<text x="53.2" y="215.2">10</text>
<text x="61.3" y="215.2">35</text>
<text x="69.5" y="215.2">60</text>
<text x="77.5" y="215.2">85</text>
<text x="85.2" y="215.2">110</text>
<text x="123.2" y="213.5">0.10</text>
<text x="126.1" y="215.2">–40</text>
<text x="134.1" y="215.2">–15</text>
<text x="142.7" y="215.2">10</text>
<text x="150.8" y="215.2">35</text>
<text x="158.9" y="215.2">60</text>
<text x="167" y="215.2">85</text>
<text x="174.6" y="215.2">110</text>
<text x="56.3" y="217.8">TEMPERATURE (°C)</text>
<text x="146" y="217.8">TEMPERATURE (°C)</text>
</g>
<g font-size="1.5">
<text x="56.9" y="125.8">VREF</text>
<text x="32.6" y="132.3" transform="rotate(-90 32.6 132.3)">REF</text>
<text x="120.8" y="133.4" transform="rotate(-90 120.8 133.4)">EN/UVLO</text>
<text x="121.9" y="194.4" transform="rotate(-90 121.9 194.4)">CTRL</text>
</g>
<g font-size="1.2">
<text x="95.8" y="157.4" transform="rotate(-90 95.8 157.4)">012</text>
<text x="183.9" y="156.1" transform="rotate(-90 183.9 156.1)">013</text>
<text x="94.6" y="218.2" transform="rotate(-90 94.6 218.2)">014</text>
<text x="184" y="218.2" transform="rotate(-90 184 218.2)">015</text>
</g>
</svg>
